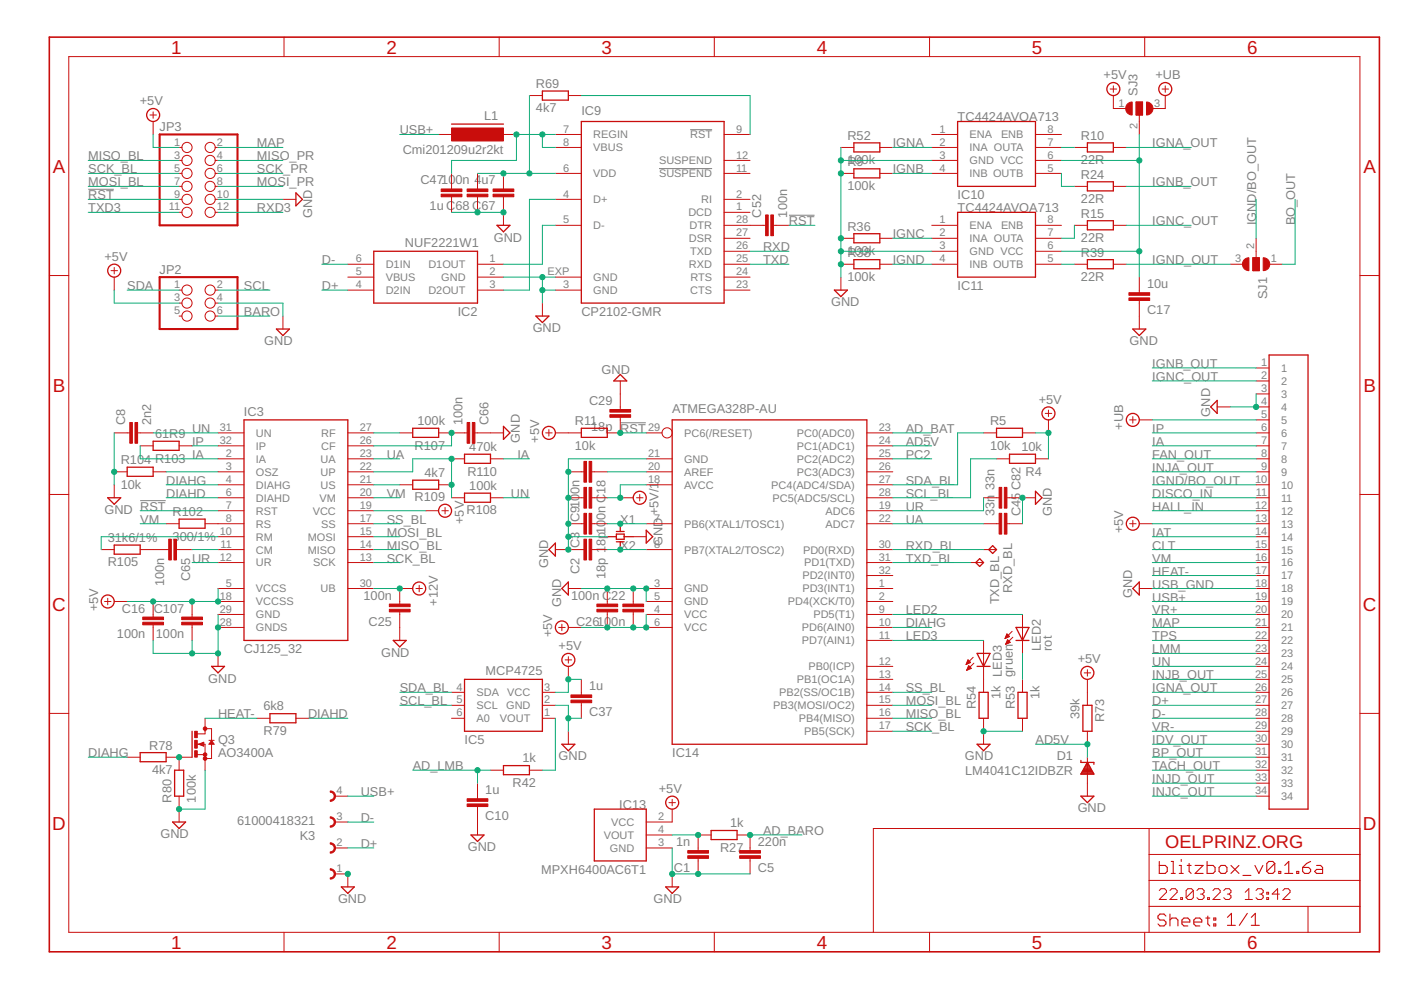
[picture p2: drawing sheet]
<svg xmlns="http://www.w3.org/2000/svg" width="297mm" height="210mm" viewBox="0 0 297 210" stroke-linecap="round" stroke-linejoin="round" font-family="sans-serif">
<path d="M139.7 35.8h11.3M146.3 27.5h4.7M18.7 40.1h5.4M167.3 45.6h5.4M131.5 89.6h5.4M29.7 106.2h5.4" fill="none" stroke="#808080" stroke-width=".21"/>
<g fill="none" stroke="#c90d0c" stroke-width=".21">
<path d="M14.6 12h273.7v185.7h-273.7zM60.2 7.9v4.1M105.8 7.9v4.1M151.4 7.9v4.1M197.1 7.9v4.1M235.4 18.9h1.3M236.1 18.2v1.4M242.7 7.9v4.1M246.4 18.9h1.4M247.1 18.2v1.4M31.8 24.4h1.4M32.5 23.7v1.4"/>
<path d="M32.5 25.8v2.7M38 39.5h.6M38 31.3h.6M38 36.8h.6M38 34h.6M45.6 39.5h.6M45.6 31.3h.6M45.6 36.8h.6M45.6 34h.6M93 28.5h2.7M95.7 36.8v3.3M101.2 36.8v3.3"/>
<path d="M106.7 28.5h2.8M106.7 36.8v3.3M112.2 20.3h2.8M117.8 31.3h5.5M117.8 36.8h5.5M117.8 28.5h5.5M120.5 20.3h2.8M153.5 36.8h5.5M153.5 28.5h5.5M153.5 34h5.5M178.3 31.3h2.7M178.3 36.8h2.7"/>
<path d="M186.5 31.3h2.8M186.5 36.8h2.8M197.5 31.3h5.5M197.5 36.8h5.5M197.5 28.5h5.5M197.5 34h5.5M219.5 31.3h5.5M219.5 36.8h5.5M219.5 28.5h5.5M219.5 34h5.5M227.8 39.5h2.7M227.8 31.3h2.7"/>
<path d="M236.1 39.5h2.7M236.1 31.3h2.7M236.1 20.3v2.7h2.7M240.9 21.6h1.4v2.8h-1.4zM241.6 24.4v4.1M247.1 20.3v2.7h-2.8M10.5 58.4h4.1M23.5 57.4h1.4M24.2 56.7v1.4M24.2 58.8v2.7M38 42.3h.6M38 45h.6"/>
<path d="M45.6 42.3h.6M45.6 45h.6M60 42.3h2.7M73.7 56h5.5M73.7 58.8h5.5M95.7 41.7v3.3M101.2 56h5.5M101.2 41.7v3.3M101.2 58.8h5.5M106.7 41.7v6.1M117.8 47.8h5.5M117.8 42.3h5.5"/>
<path d="M117.8 58.8h5.5M153.5 47.8h8.8M153.5 50.5h5.5M153.5 56h5.5M153.5 53.3h5.5M153.5 42.3h5.5M153.5 45h5.5M153.5 58.8h5.5M164 47.8h3.3M178.3 50.5h2.7M178.3 56h2.7M178.3 58.8v2.7"/>
<path d="M186.5 50.5h2.8M186.5 56h2.8M197.5 47.8h5.5M197.5 50.5h5.5M197.5 56h5.5M197.5 53.3h5.5M219.5 47.8h5.5M219.5 50.5h5.5M219.5 56h5.5M219.5 53.3h5.5M227.8 47.8h2.7M227.8 56h2.7"/>
<path d="M236.1 47.8h2.7M236.1 56h2.7M241.6 58.8v3.3M260.8 56h2.8M265.6 54.7h1.4v2.7h-1.4zM266.3 50.5v4.2M269.1 56h2.7M288.3 58.4h4.2M38 61.5h.6M38 64.3h.6M38 67h.6M45.6 61.5h.6"/>
<path d="M45.6 64.3h.6M45.6 67h.6M60 67v2.8M73.7 61.5h5.5M101.2 61.5h5.5M115 64.3v2.7M117.8 61.5h5.5M153.5 61.5h5.5M241.6 63.7v6.1M266.3 78h2.8M24.2 91.8h3.3M29.2 91.8h3.3"/>
<path d="M29.7 94.5h2.8M38 94.5h2.7M46.2 94.5h5.5M46.2 91.8h5.5M46.2 97.3h5.5M73.7 94.5h5.5M73.7 91.8h5.5M73.7 97.3h5.5M84.8 91.8h2.7M93 91.8h6M95.7 97.3h2.8M100.7 91.8h6"/>
<path d="M104 97.3h2.7M115.7 91.8h1.4M116.4 91.1v1.4M117.8 91.8h5.5M131.5 88.5v3.3h-2.7M131.5 80.8v6M137 91.8h3.4M137 97.3h5.5M183.8 94.5h5.5M183.8 91.8h5.5M183.8 97.3h5.5M208.5 91.8h2.8"/>
<path d="M211.3 97.3h2.7M216.8 91.8h2.7M219.5 97.3h2.8M221.6 87.7h1.4M222.3 87v1.3M222.3 89v2.8M239.5 89h1.4M240.2 88.3v1.4M241.6 89h2.7M258.1 86.3h2.7M266.3 94.5h2.8M266.3 91.8h2.8"/>
<path d="M266.3 97.3h2.8M266.3 80.8h2.8M266.3 83.5h2.8M266.3 86.3h2.8M266.3 89h2.8M10.5 104.8h4.1M21.5 116.5h2.7M24.2 100h2.8M24.2 102.8v2.7M29.7 116.5h6.1M32.5 100h2.7M35.2 111h2.8"/>
<path d="M37.4 116.5h3.3M43.5 111h8.2M46.2 108.3h5.5M46.2 100h5.5M46.2 116.5h5.5M46.2 105.5h5.5M46.2 102.8h5.5M46.2 113.8h5.5M46.2 119.3h5.5M73.7 108.3h5.5M73.7 111h5.5M73.7 100h5.5"/>
<path d="M73.7 116.5h5.5M73.7 105.5h5.5M73.7 102.8h5.5M73.7 113.8h5.5M73.7 119.3h5.5M84.8 102.8h2.7M90.3 108.3h2.7M93 102.8h2.7M93.7 108.3h1.4M94.4 107.6v1.4M95.7 105.5h2.8M104 105.5h2.7"/>
<path d="M117.8 116.5h6M120.5 111h3.3M120.5 100h3.3M120.5 105.5h3.3M125.5 111h3.3M125.5 100h3.3M125.5 116.5h3.3M125.5 105.5h3.3M131.5 105.5h2.8M134.3 113.8h2.7M135 105.5h1.3M135.6 104.8v1.4"/>
<path d="M137 111h5.5M137 100h5.5M137 116.5h5.5M137 102.8h5.5M183.8 108.3h5.5M183.8 111h5.5M183.8 100h5.5M183.8 116.5h5.5M183.8 105.5h5.5M183.8 102.8h5.5M183.8 119.3h5.5M205.8 119.3h2.7"/>
<path d="M208.5 111h3.3M208.5 116.5h2.8M208.5 105.5h3.3M213.5 111h3.3M213.5 105.5h6M239.5 111h1.4M240.2 110.3v1.4M241.6 111h2.7M266.3 108.3h2.8M266.3 111h2.8M266.3 100h2.8M266.3 116.5h2.8"/>
<path d="M266.3 105.5h2.8M266.3 102.8h2.8M266.3 113.8h2.8M266.3 119.3h2.8M288.3 104.8h4.2M22.2 127.5h1.3M22.8 126.9v1.3M24.2 127.5h2.8M32.5 127.5v3.3M32.5 132.5v3.3M40.7 127.5v3.3M40.7 132.5v3.3"/>
<path d="M46.2 124.8h5.5M46.2 130.3h5.5M46.2 133h5.5M46.2 127.5h5.5M46.2 138.5v2.8M73.7 124.8h5.5M84.8 129.7v6.1M87.5 124.8h-2.7v3.3M88.2 124.8h1.4M88.9 124.1v1.4M118.4 133h1.4M119.1 132.4v1.3"/>
<path d="M119.8 139.9h1.4M120.5 124.8h2.8M120.5 133h2.8M120.5 139.2v1.4M128.8 124.8v3.3M128.8 129.7v3.3M134.3 124.8v3.3M134.3 129.7v3.3M137 124.8h5.5M137 130.3h5.5M137 133h5.5M137 127.5h5.5"/>
<path d="M183.8 124.8h5.5M183.8 130.3h5.5M183.8 133h5.5M183.8 127.5h5.5M183.8 122h5.5M183.8 135.8h5.5M205.2 139.9l-.4 1M205.2 139.9l.6 .6M205.2 140h.1M206.3 139.4l-1.5 1.5M208.5 135.8v11M213.1 135.3h.2"/>
<path d="M213.2 135.1h.4M213.2 135h.7M213.3 136.5h.2M213.3 134.9h.7M213.3 134.7h.5M213.3 136.4h.5M213.4 136.2h.7M213.4 134.6h.3M213.4 136.1h.7M213.5 134.5h.1M213.5 134.4l.5 .6-.9 .4zM213.5 136h.4"/>
<path d="M213.6 135.8h.2M213.6 135.7h.1M213.6 135.7l.6 .5-1 .4zM214.6 133.9l-1.5 1.5M214.7 135.1l-1.5 1.5M216.8 130.3v8.2M241.6 124.8h2.7M266.3 124.8h2.8M266.3 130.3h2.8M266.3 133h2.8M266.3 127.5h2.8M266.3 122h2.8"/>
<path d="M266.3 135.8h2.8M266.3 138.5h2.8M10.5 151.3h4.1M41.8 157.8h1.7v5.5M41.8 160h1.7M42.1 157.8l1.1-.4v.8zM43.5 152.3v3.3h-1.7M43.5 154.5h1.4v6.3h-1.4M44.3 157h1.1M44.9 157l.5 .8h-1.1zM54.5 152.3h2.7M62.7 152.3h2.8"/>
<path d="M95.7 152.3h2.8M95.7 146.8h2.8M95.7 149.5h2.8M115 152.3h2.8M115 146.8h2.8M115 149.5h2.8M120.5 141.3v2.7M120.5 155v2.8M123.3 144v3.3M123.3 149v3.3M183.8 152.3h5.5M183.8 141.3h5.5"/>
<path d="M183.8 144h5.5M183.8 146.8h5.5M183.8 149.5h5.5M183.8 155h5.5M204.9 140.8h.2M204.9 140.6h.5M205 142.1h.1M205 140.5h.7M205 142h.3M205.1 140.4h.6M205.1 141.8h.6M205.1 140.2h.4"/>
<path d="M205.1 141.7h.8M205.2 140.1h.2M205.2 141.6h.6M205.3 141.4h.4M205.3 141.3h.2M205.4 141.2l.5 .5-.9 .4zM205.8 140.5l-1 .4M206.5 140.6l-1.5 1.5M208.5 152.3v5.5M216.8 144v2.8M216.8 152.3v2.7M229.9 142.7h1.3"/>
<path d="M230.5 142v1.4M230.5 144v5.5M230.5 155v2.8M266.3 152.3h2.8M266.3 157.8h2.8M266.3 141.3h2.8M266.3 144h2.8M266.3 146.8h2.8M266.3 149.5h2.8M266.3 155h2.8M288.3 151.3h4.2M27 160.5h2.7"/>
<path d="M35.2 160.5h5.5M38 160.5v2.8M38 168.8v5.5M71 168.8h2.7M71 174.3h2.7M71 179.8h2.7M101.2 166.1v3.3M101.2 171v6M104 163.3h2.7M112.2 163.3h2.8M137 179.8h5.5M137 177h5.5"/>
<path d="M141.8 170.2h1.4M142.5 169.5v1.4M142.5 171.6v2.7h-5.5M150.8 177h-2.8v3.3M156.3 177h2.7v3.3M230.5 160.5v8.3M243.6 175.7v22M266.3 160.5h2.8M266.3 163.3h2.8M266.3 166.1h2.8M266.3 168.8h2.8M288.3 175.7h-103.1v22"/>
<path d="M60.2 197.7v4.1M71 185.3h2.7v2.7M105.8 197.7v4.1M142.5 185.3v2.7M148 182v3.3M151.4 197.7v4.1M159 182v3.3M197.1 197.7v4.1M242.7 197.7v4.1M243.6 192.2h44.7M243.6 186.7h44.7M243.6 181.2h44.7"/>
<path d="M245.8 188.8l.4-.4h.7l.4 .4v.4l-1.5 1.5h1.5M248.1 188.8l.3-.4h.8l.4 .4v.4l-1.5 1.5h1.5M250.3 190.3h.4v.4h-.4zM253 188.8v1.5l-.4 .4h-.7l-.4-.4M253 188.8l-.4-.4h-.7l-.4 .4v1.5M253 188.8l-1.5 1.5M253.8 188.8l.3-.4h.8l.4 .4v.4l-.4 .4M254.5 189.6h.4M254.9 189.6l.4 .3v.4l-.4 .4h-.8l-.3-.4M256 190.3h.4v.4h-.4zM257.2 188.8l.4-.4h.7l.4 .4v.4l-1.5 1.5h1.5M259.5 188.8l.3-.4h.8l.4 .4v.4l-.4 .4"/>
<path d="M260.2 189.6h.4M260.6 189.6l.4 .3v.4l-.4 .4h-.8l-.3-.4M264 190.7h1.5M264 189.2l.8-.8v2.3M266.3 188.8l.4-.4h.7l.4 .4v.4l-.4 .4M267.1 189.6h.3M267.4 189.6l.4 .3v.4l-.4 .4h-.7l-.4-.4M268.6 190.3h.4v.4h-.4zM268.6 189.2h.4v.4h-.4zM271.3 189.6h-1.6l1.2-1.2v2.3M272 188.8l.4-.4h.7l.4 .4v.4l-1.5 1.5h1.5M277.3 192.2v5.5"/>
<circle cx="39.6" cy="31.3" r="1.08"/>
<circle cx="39.6" cy="39.5" r="1.08"/>
<circle cx="39.6" cy="36.8" r="1.08"/>
<circle cx="39.6" cy="34" r="1.08"/>
<circle cx="44.6" cy="39.5" r="1.08"/>
<circle cx="44.6" cy="36.8" r="1.08"/>
<circle cx="44.6" cy="34" r="1.08"/>
<circle cx="44.6" cy="31.3" r="1.08"/>
<circle cx="39.6" cy="45" r="1.08"/>
<circle cx="39.6" cy="42.3" r="1.08"/>
<circle cx="44.6" cy="42.3" r="1.08"/>
<circle cx="44.6" cy="45" r="1.08"/>
<circle cx="39.6" cy="67" r="1.08"/>
<circle cx="39.6" cy="61.5" r="1.08"/>
<circle cx="39.6" cy="64.3" r="1.08"/>
<circle cx="44.6" cy="67" r="1.08"/>
<circle cx="44.6" cy="64.3" r="1.08"/>
<circle cx="44.6" cy="61.5" r="1.08"/>
<circle cx="141.4" cy="91.8" r="1.08"/>
</g>
<g fill="#c90d0c" stroke="#c90d0c" stroke-width=".21">
<path d="M30.3 131.9h4.4v.6h-4.4z"/>
<path d="M30.3 130.8h4.4v.6h-4.4z"/>
<path d="M82.5 128.1h4.5v.5h-4.5z"/>
<path d="M82.5 129.2h4.5v.5h-4.5z"/>
<path d="M38.5 131.9h4.4v.6h-4.4z"/>
<path d="M38.5 130.8h4.4v.6h-4.4z"/>
<path d="M35.8 114.3h.5v4.4h-.5z"/>
<path d="M36.9 114.3h.5v4.4h-.5z"/>
<path d="M99 89.6h.6v4.4h-.6z"/>
<path d="M100.1 89.6h.6v4.4h-.6z"/>
<path d="M124.9 114.3h.6v4.4h-.6z"/>
<path d="M123.8 114.3h.6v4.4h-.6z"/>
<path d="M124.9 108.8h.6v4.4h-.6z"/>
<path d="M123.8 108.8h.6v4.4h-.6z"/>
<path d="M126.6 128.1h4.4v.5h-4.4z"/>
<path d="M126.6 129.2h4.4v.5h-4.4z"/>
<path d="M211.8 103.3h.6v4.4h-.6z"/>
<path d="M212.9 103.3h.6v4.4h-.6z"/>
<path d="M211.8 108.8h.6v4.4h-.6z"/>
<path d="M212.9 108.8h.6v4.4h-.6z"/>
<path d="M123.8 97.8h.6v4.4h-.6z"/>
<path d="M124.9 97.8h.6v4.4h-.6z"/>
<path d="M132.1 129.2h4.4v.5h-4.4z"/>
<path d="M132.1 128.1h4.4v.5h-4.4z"/>
<path d="M28.6 89.6h.6v4.4h-.6z"/>
<path d="M27.5 89.6h.6v4.4h-.6z"/>
<path d="M124.9 103.3h.6v4.4h-.6z"/>
<path d="M123.8 103.3h.6v4.4h-.6z"/>
<path d="M41.3 155h.5v1.4h-.5z"/>
<path d="M41.3 159.2h.5v1.3h-.5z"/>
<path d="M41.3 157h.5v1.6h-.5z"/>
<path d="M93.5 41.2h4.4v.5h-4.4z"/>
<path d="M93.5 40.1h4.4v.5h-4.4z"/>
<path d="M95.7 27.1h11v2.8h-11z"/>
<path d="M104.5 40.1h4.4v.5h-4.4z"/>
<path d="M104.5 41.2h4.4v.5h-4.4z"/>
<path d="M99 40.1h4.4v.5h-4.4z"/>
<path d="M99 41.2h4.4v.5h-4.4z"/>
<path d="M163.4 45.6h.6v4.4h-.6z"/>
<path d="M162.3 45.6h.6v4.4h-.6z"/>
<path d="M145.8 180.3h4.4v.6h-4.4z"/>
<path d="M145.8 181.4h4.4v.6h-4.4z"/>
<path d="M156.8 180.3h4.4v.6h-4.4z"/>
<path d="M156.8 181.4h4.4v.6h-4.4z"/>
<path d="M239.4 62.1h4.4v.5h-4.4z"/>
<path d="M239.4 63.2h4.4v.5h-4.4z"/>
<path d="M240.9 21.6h1.3v2.8h-1.3z"/>
<path d="M129.3 87.9h4.4v.6h-4.4z"/>
<path d="M129.3 86.8h4.4v.6h-4.4z"/>
<path d="M265.6 54.7h1.4v2.7h-1.4z"/>
<path d="M121.1 147.3h4.4v.6h-4.4z"/>
<path d="M121.1 148.4h4.4v.6h-4.4z"/>
<path d="M99 169.4h4.4v.5h-4.4z"/>
<path d="M99 170.5h4.4v.5h-4.4z"/>
</g>
<g fill="none" stroke="#c90d0c" stroke-width=".28">
<path d="M115 19.3h5.5v1.9h-5.5zM95.7 26.3h11M123.3 25.8h30.2v38.5h-30.2zM181 30.3h5.5v1.9h-5.5zM181 35.8h5.5v1.9h-5.5zM203 25.8h16.5v13.7h-16.5zM230.5 38.5h5.6v2h-5.6zM230.5 30.3h5.6v1.9h-5.6zM62.7 40.9l1.4 1.4-1.4 1.3zM79.2 53.3h22v11h-22zM105.4 47.8h2.7l-1.4 1.3zM181 49.6h5.5v1.9h-5.5z"/>
<path d="M181 55.1h5.5v1.9h-5.5zM203 45h16.5v13.8h-16.5zM230.5 46.8h5.6v1.9h-5.6zM230.5 55.1h5.6v1.9h-5.6zM58.6 69.8h2.8l-1.4 1.3zM113.6 67h2.8l-1.4 1.4zM131.5 79.4l1.4 1.4h-2.8zM176.9 61.5h2.8l-1.4 1.4zM240.2 69.8h2.7l-1.3 1.3zM269.1 75.3h8.2v96.3h-8.2zM27 99.1h5.5v1.9h-5.5zM32.5 93.6h5.5v1.9h-5.5z"/>
<path d="M51.7 89h22v46.8h-22zM87.5 90.8h5.5v1.9h-5.5zM98.5 96.3h5.5v1.9h-5.5zM106.7 90.4l1.4 1.4-1.4 1.4zM123.3 90.8h5.5v1.9h-5.5zM142.5 89h41.3v68.8h-41.3zM211.3 90.8h5.5v1.9h-5.5zM214 96.3h5.5v1.9h-5.5zM258.1 84.9v2.8l-1.4-1.4zM22.8 105.5h2.8l-1.4 1.4zM24.2 115.6h5.5v1.9h-5.5zM38 110.1h5.5v1.9h-5.5z"/>
<path d="M87.5 101.8h5.5v1.9h-5.5zM98.5 104.6h5.5v1.9h-5.5zM117.8 115.1v2.8l-1.4-1.4zM128.8 113.8h1.9M130.7 114.9h1.6M130.7 112.7h1.6M130.7 113.2h1.6v1.1h-1.6zM131.5 111v1.7M131.5 114.9v1.6M132.3 113.8h2M137 112.4l1.4 1.4-1.4 1.3zM206.9 119.3l.8-.9 .8 .9-.8 .8z"/>
<path d="M210.5 115.7l.8 .8-.8 .8-.9-.8zM219.5 104.2l1.4 1.3-1.4 1.4zM83.4 135.8h2.7l-1.3 1.4zM120.5 123.4v2.8l-1.4-1.4zM207.2 138.5h2.7l-1.4 2.8zM215.4 135.8h2.8M215.4 133h2.8l-1.4 2.8zM241.6 123.4v2.8l-1.4-1.4zM29.7 159.6h5.5v1.9h-5.5zM40.7 155v5.5M42.4 157.8l.7 .3v-.6l-.6 .3M44.9 141.3h2.7l-1.4 1.4z"/>
<path d="M44.9 157.2l.2 .4h-.5zM57.2 151.3h5.5v1.9h-5.5zM98.5 144h16.5v11h-16.5zM119.1 157.8h2.8l-1.4 1.4zM207.2 141.3h2.7M207.2 157.8h2.7l-1.4 1.4zM207.6 146.8h1.9v5.5h-1.9zM215.8 146.8h2v5.5h-2zM229.6 149.5h1.9v5.5h-1.9zM36.6 174.3h2.7l-1.3 1.4zM37 163.3h1.9v5.5h-1.9zM99.9 177h2.7l-1.4 1.4z"/>
<path d="M106.7 162.3h5.5v2h-5.5zM126 171.6h11v10.9h-11zM150.8 176.1h5.5v1.9h-5.5zM229.2 168.8h2.7l-1.4 1.4zM229.2 161.2v.4h2.7v.5M229.3 163.9h2.5M229.5 163.6h2.1M229.6 163.4h1.9M229.7 163.1h1.7M229.9 162.9h1.3M230 162.6h1.1M230.1 162.4h.9"/>
<path d="M230.3 162.1h.5M230.4 161.9h.3M230.5 161.6l1.4 2.5h-2.7zM72.4 188h2.7l-1.4 1.4zM141.1 188h2.8l-1.4 1.4z"/>
<circle cx="236.1" cy="18.9" r="1.38"/>
<circle cx="247.1" cy="18.9" r="1.38"/>
<circle cx="32.5" cy="24.4" r="1.38"/>
<circle cx="24.2" cy="57.4" r="1.38"/>
<circle cx="116.4" cy="91.8" r="1.38"/>
<circle cx="222.3" cy="87.7" r="1.38"/>
<circle cx="240.2" cy="89" r="1.38"/>
<circle cx="94.4" cy="108.3" r="1.38"/>
<circle cx="135.6" cy="105.5" r="1.38"/>
<circle cx="240.2" cy="111" r="1.38"/>
<circle cx="22.8" cy="127.5" r="1.38"/>
<circle cx="88.9" cy="124.8" r="1.38"/>
<circle cx="119.1" cy="133" r="1.38"/>
<circle cx="120.5" cy="139.9" r="1.38"/>
<circle cx="230.5" cy="142.7" r="1.38"/>
<circle cx="142.5" cy="170.2" r="1.38"/>
</g>
<g fill="#c90d0c" stroke="#c90d0c" stroke-width=".21">
<path d="M243.1 21.6a1.38 1.38 0 0 1 1.4 1.4 1.38 1.38 0 0 1-1.4 1.4z" fill-rule="evenodd"/>
<path d="M239.1 22l.5-.3 .5-.1v2.8a1.37 1.37 0 0 1-1.3-.9 1.37 1.37 0 0 1 .3-1.5z" fill-rule="evenodd"/>
<path d="M263.8 55l1-.3v2.7a1.37 1.37 0 0 1-1.3-.9 1.37 1.37 0 0 1 .3-1.5z" fill-rule="evenodd"/>
<path d="M267.8 54.7a1.37 1.37 0 0 1 1.4 1.3 1.37 1.37 0 0 1-1.4 1.4z" fill-rule="evenodd"/>
<path d="M70 184.2a1.1 1.1 0 0 1 1.1 1.1 1.1 1.1 0 0 1-1.1 1.1v-.3a.83 .83 0 0 0 .9-.8 .83 .83 0 0 0-.9-.8z" fill-rule="evenodd"/>
<path d="M70 178.7a1.1 1.1 0 0 1 1.1 1.1 1.1 1.1 0 0 1-1.1 1.1v-.3a.83 .83 0 0 0 .9-.8 .83 .83 0 0 0-.9-.8z" fill-rule="evenodd"/>
<path d="M70 173.2a1.1 1.1 0 0 1 1.1 1.1 1.1 1.1 0 0 1-1.1 1.1v-.3a.83 .83 0 0 0 .9-.8 .83 .83 0 0 0-.9-.8z" fill-rule="evenodd"/>
<path d="M70 167.7a1.1 1.1 0 0 1 1.1 1.1 1.1 1.1 0 0 1-1.1 1.1v-.3a.83 .83 0 0 0 .9-.8 .83 .83 0 0 0-.9-.8z" fill-rule="evenodd"/>
<circle cx="43.5" cy="160.8" r=".38"/>
<circle cx="43.5" cy="160" r=".38"/>
<circle cx="43.5" cy="154.5" r=".38"/>
</g>
<g fill="none" stroke="#c90d0c" stroke-width=".23">
<path d="M245.8 182.6v2.6h1.3l.4-.4v-.9l-.4-.4h-1.3M247.2 194.2l-.4-.4h-.9l-.4 .4v.4l.4 .5h.9l.4 .4v.4l-.4 .4h-.9l-.4-.4M248.1 193.8v2.5M248.1 195.1l.4-.5h.8l.4 .5v1.2M248.3 185.2h.9M248.3 182.6h.5v2.6M250 185.2h.9M250 183.5h.4v1.7M250.4 182.2v.4M250.6 195.5h1.7v-.4l-.5-.5h-.8l-.4 .5v.8l.4 .4h.8M251.7 183.5h.8M252.1 183.1v1.7l.4 .4"/>
<path d="M253.1 195.5h1.7v-.4l-.4-.5h-.9l-.4 .5v.8l.4 .4h.9M253.4 183.5h1.7l-1.7 1.7h1.7M255.7 194.6h.8M255.9 182.6v2.6h1.3l.4-.4v-.9l-.4-.4h-1.3M256.1 194.2v1.7l.4 .4M257.3 194.6h.5v.5h-.5zM257.3 195.9h.5v.4h-.5zM258.5 183.9l.4-.4h.8l.4 .4v.9l-.4 .4h-.8l-.4-.4zM260.2 194.5l.9-.8v2.5M260.2 196.2h1.7M261 183.5l1.7 1.7M262.7 183.5l-1.7 1.7"/>
<path d="M263.5 185.6h1.7M264.5 193.7l-1.7 2.5M265.3 196.2h1.7M265.3 194.5l.8-.8v2.5M266.1 183.5l.8 1.7 .9-1.7M270.3 183.1v1.7l-.4 .4h-.9l-.4-.4M270.3 183.1l-.4-.5h-.9l-.4 .5v1.7M270.3 183.1l-1.7 1.7M271.1 184.8h.4v.4h-.4zM272.4 185.2h1.7M272.4 183.5l.8-.9v2.6M274.9 184.8h.5v.4h-.5z"/>
<path d="M276.2 183.9h1.3l.4 .4v.5l-.4 .4h-.9l-.4-.4zM277.9 182.6l-.9 .5-.8 .8M279.1 183.5h.9l.4 .4v1.3h-1.3l-.4-.4 .4-.5h1.3"/>
</g>
<path d="M10.5 7.9h282v193.9h-282z" fill="none" stroke="#c90d0c" stroke-width=".34"/>
<path d="M33.8 28.5h16.6v19.3h-16.6zM33.8 58.8h16.6v11h-16.6z" fill="none" stroke="#c90d0c" stroke-width=".44"/>
<g fill="none" stroke="#0dab76" stroke-width=".21">
<path d="M18.7 34h19.3M18.7 39.5h19.3M18.7 36.8h19.3M32.5 28.5v2.8h5.5M46.2 34h13.8M46.2 31.3h13.8M46.2 39.5h13.8M46.2 36.8h13.8M84.8 28.5h8.2M101.2 36.8h16.6M112.2 20.3v16.5M115 28.5v2.8h2.8"/>
<path d="M117.8 28.5h-8.3v5.5h-13.8v2.8M123.3 20.3h35.7v8.2M178.3 31.3v27.5M178.3 34h19.2M189.3 31.3h8.2M189.3 36.8h8.2M225 34h16.6M225 31.3h2.8M225 36.8v2.7h2.8M238.8 31.3h13.8M238.8 39.5h13.8M241.6 28.5v30.3"/>
<path d="M18.7 45h19.3M18.7 42.3h19.3M46.2 45h13.8M46.2 42.3h13.8M68.2 56h5.5M95.7 45h11M106.7 58.8h11.1M115 58.8v5.5M117.8 47.8h-2.8v8.2h-8.3M117.8 42.3h-5.6v19.2h-5.5M159 53.3h8.3M159 56h8.3"/>
<path d="M167.3 47.8h5.5M178.3 53.3h19.2M189.3 56h8.2M189.3 50.5h8.2M225 53.3h16.6M225 56h2.8M227.8 47.8v2.7h-2.8M238.8 47.8h13.8M238.8 56h22M266.3 42.3v8.2M274.6 42.3v13.7h-2.8M24.2 61.5v2.8h13.8"/>
<path d="M27 61.5h11M46.2 64.3h13.8v2.7M46.2 61.5h11M46.2 67h11M68.2 61.5h5.5M115 61.5h2.8M244.3 78h22M24.2 91.8v11M29.7 94.5v2.8h16.5M32.5 91.8h13.7M40.7 94.5h5.5M79.2 97.3h5.6"/>
<path d="M79.2 91.8h5.6M95.7 91.8v2.7h-16.5M106.7 97.3h5.5M131.5 91.8h5.5M137 97.3h-16.5v19.2M189.3 97.3h8.2M189.3 91.8h8.2M189.3 94.5h8.2M208.5 91.8h-5.5v11h-13.7M211.3 97.3h-5.5v8.2h-16.5M219.5 91.8h2.8v5.5M244.3 97.3h22"/>
<path d="M244.3 91.8h22M244.3 94.5h22M244.3 80.8h22M244.3 89h22M266.3 83.5v2.8h-5.5M29.7 108.3h16.5M29.7 111h5.5M35.2 105.5h11M35.2 100h11M35.2 102.8h11M40.7 119.3h5.5M40.7 116.5h5.5"/>
<path d="M46.2 113.8h-24.7v2.7M79.2 100h8.3v-2.7h8.2v8.2M79.2 113.8h5.6M79.2 108.3h11.1M79.2 111h5.6M79.2 105.5h5.6M79.2 119.3h5.6M79.2 116.5h5.6M79.2 102.8h5.6M106.7 105.5h5.5M120.5 113.8h8.3M128.8 111h8.2"/>
<path d="M128.8 100h8.2M128.8 116.5h8.2M137 102.8h-5.5v2.7h-2.7M189.3 111h19.2M189.3 119.3h16.5M189.3 116.5h19.2M208.5 105.5v2.8h-19.2M216.8 105.5v5.5M244.3 113.8h22M244.3 108.3h22M244.3 111h22M244.3 105.5h22"/>
<path d="M244.3 119.3h22M244.3 100h22M244.3 116.5h22M244.3 102.8h22M40.7 135.8v2.7M46.2 124.8v2.7h-19.2M46.2 130.3v8.2h-13.7v-2.7M79.2 124.8h5.6M123.3 124.8h13.7v2.7M137 130.3v2.7h-13.7M189.3 133h8.2M189.3 135.8h19.2"/>
<path d="M189.3 130.3h27.5M216.8 138.5v5.5M244.3 138.5h22M244.3 124.8h22M244.3 127.5h22M244.3 133h22M244.3 122h22M244.3 135.8h22M244.3 130.3h22M43.5 152.3h11M65.5 152.3h8.2M84.8 149.5h10.9"/>
<path d="M84.8 146.8h10.9M117.8 149.5h2.7v5.5M117.8 152.3v11h-2.8M120.5 152.3h2.8M123.3 144h-2.8v2.8h-2.7M189.3 155h8.2M189.3 149.5h8.2M189.3 152.3h8.2M189.3 146.8h8.2M208.5 155h8.3M219.5 157.8h11v2.7M244.3 155h22"/>
<path d="M244.3 149.5h22M244.3 152.3h22M244.3 146.8h22M244.3 144h22M244.3 141.3h22M244.3 157.8h22M18.7 160.5h8.3M43.5 163.3v8.3h-5.5M73.7 179.8h5.5M73.7 174.3h5.5M73.7 168.8h5.5M87.5 163.3h16.5"/>
<path d="M101.2 163.3v2.8M142.5 179.8v5.5h16.5M142.5 177h5.5M159 177h11M244.3 160.5h22M244.3 163.3h22M244.3 168.8h22M244.3 166.1h22"/>
</g>
<g fill="#0dab76" stroke="#0dab76" stroke-width=".21">
<circle cx="38" cy="171.6" r=".55"/>
<circle cx="46.2" cy="133" r=".55"/>
<circle cx="40.7" cy="138.5" r=".55"/>
<circle cx="46.2" cy="138.5" r=".55"/>
<circle cx="24.2" cy="100" r=".55"/>
<circle cx="134.3" cy="124.8" r=".55"/>
<circle cx="128.8" cy="124.8" r=".55"/>
<circle cx="137" cy="124.8" r=".55"/>
<circle cx="120.5" cy="100" r=".55"/>
<circle cx="120.5" cy="105.5" r=".55"/>
<circle cx="120.5" cy="116.5" r=".55"/>
<circle cx="120.5" cy="111" r=".55"/>
<circle cx="120.5" cy="113.8" r=".55"/>
<circle cx="216.8" cy="105.5" r=".55"/>
<circle cx="178.3" cy="56" r=".55"/>
<circle cx="178.3" cy="53.3" r=".55"/>
<circle cx="178.3" cy="36.8" r=".55"/>
<circle cx="178.3" cy="34" r=".55"/>
<circle cx="178.3" cy="50.5" r=".55"/>
<circle cx="101.2" cy="45" r=".55"/>
<circle cx="106.7" cy="45" r=".55"/>
<circle cx="208.5" cy="155" r=".55"/>
<circle cx="266.3" cy="86.3" r=".55"/>
<circle cx="148" cy="185.3" r=".55"/>
<circle cx="142.5" cy="185.3" r=".55"/>
<circle cx="115" cy="61.5" r=".55"/>
<circle cx="115" cy="58.8" r=".55"/>
<circle cx="120.5" cy="152.3" r=".55"/>
<circle cx="73.7" cy="185.3" r=".55"/>
<circle cx="46.2" cy="127.5" r=".55"/>
<circle cx="40.7" cy="127.5" r=".55"/>
<circle cx="32.5" cy="127.5" r=".55"/>
<circle cx="134.3" cy="133" r=".55"/>
<circle cx="128.8" cy="133" r=".55"/>
<circle cx="137" cy="133" r=".55"/>
<circle cx="120.5" cy="144" r=".55"/>
<circle cx="222.3" cy="91.8" r=".55"/>
<circle cx="38" cy="160.5" r=".55"/>
<circle cx="95.7" cy="102.8" r=".55"/>
<circle cx="95.7" cy="97.3" r=".55"/>
<circle cx="95.7" cy="91.8" r=".55"/>
<circle cx="131.5" cy="91.8" r=".55"/>
<circle cx="131.5" cy="116.5" r=".55"/>
<circle cx="131.5" cy="111" r=".55"/>
<circle cx="84.8" cy="124.8" r=".55"/>
<circle cx="101.2" cy="163.3" r=".55"/>
<circle cx="106.7" cy="36.8" r=".55"/>
<circle cx="112.2" cy="36.8" r=".55"/>
<circle cx="159" cy="177" r=".55"/>
<circle cx="148" cy="177" r=".55"/>
<circle cx="241.6" cy="34" r=".55"/>
<circle cx="241.6" cy="53.3" r=".55"/>
<circle cx="115" cy="28.5" r=".55"/>
<circle cx="109.5" cy="28.5" r=".55"/>
<circle cx="131.5" cy="105.5" r=".55"/>
<circle cx="230.5" cy="157.8" r=".55"/>
</g>
<g font-size="4" fill="#c90d0c">
<text x="36.3" y="11.4">1</text>
<text x="81.9" y="11.4">2</text>
<text x="127.5" y="11.4">3</text>
<text x="173.2" y="11.4">4</text>
<text x="218.8" y="11.4">5</text>
<text x="264.4" y="11.4">6</text>
<text x="11.2" y="36.6">A</text>
<text x="289.1" y="36.6">A</text>
<text x="11.2" y="83.1">B</text>
<text x="289.1" y="83.1">B</text>
<text x="11.1" y="129.5">C</text>
<text x="288.9" y="129.5">C</text>
<text x="11.1" y="175.9">D</text>
<text x="288.9" y="175.9">D</text>
<text x="36.3" y="201.2">1</text>
<text x="81.9" y="201.2">2</text>
<text x="127.5" y="201.2">3</text>
<text x="173.2" y="201.2">4</text>
<text x="218.8" y="201.2">5</text>
<text x="264.4" y="201.2">6</text>
</g>
<text font-size="3.9" fill="#c90d0c" x="247.1" y="179.8">OELPRINZ.ORG</text>
<g font-size="2.7" fill="#808080">
<text x="234" y="16.8">+5V</text>
<text x="245" y="16.8">+UB</text>
<text x="29.6" y="22.3">+5V</text>
<text x="113.6" y="23.8">4k7</text>
<text x="113.6" y="18.6">R69</text>
<text x="241.1" y="20.3" transform="rotate(-90 241.1 20.3)">SJ3</text>
<text x="33.8" y="27.8">JP3</text>
<text x="84.7" y="28.5">USB+</text>
<text x="102.6" y="25.5">L1</text>
<text x="123.3" y="24.4">IC9</text>
<text x="179.7" y="29.6">R52</text>
<text x="203" y="25.8">TC4424AVOA</text>
<text x="220" y="25.8">713</text>
<text x="229.2" y="29.6">R10</text>
<text x="18.7" y="34">MISO_BL</text>
<text x="54.5" y="31.3">MAP</text>
<text x="54.5" y="34">MISO_PR</text>
<text x="85.4" y="32.6">Cmi201209u2r2kt</text>
<text x="179.7" y="34.8">100k</text>
<text x="179.7" y="35.1">R9</text>
<text x="189.3" y="31.3">IGNA</text>
<text x="229.2" y="34.8">22R</text>
<text x="244.3" y="31.3">IGNA_OUT</text>
<text x="18.7" y="39.5">MOSI_BL</text>
<text x="18.7" y="36.8">SCK_BL</text>
<text x="54.5" y="39.5">MOSI_PR</text>
<text x="54.5" y="36.8">SCK_PR</text>
<text x="89.1" y="39.1">C47100n 4u7</text>
<text x="179.7" y="40.3">100k</text>
<text x="189.3" y="36.8">IGNB</text>
<text x="229.2" y="37.9">R24</text>
<text x="244.3" y="39.5">IGNB_OUT</text>
<text x="18.7" y="42.3">RST</text>
<text x="18.7" y="45">TXD3</text>
<text x="54.5" y="45">RXD3</text>
<text x="66.2" y="46.2" transform="rotate(-90 66.2 46.2)">GND</text>
<text x="91.1" y="44.6">1u C68 C67</text>
<text x="161.4" y="46.1" transform="rotate(-90 161.4 46.1)">C52</text>
<text x="166.9" y="46.1" transform="rotate(-90 166.9 46.1)">100n</text>
<text x="167.3" y="47.8">RST</text>
<text x="203" y="45">TC4424AVOA713</text>
<text x="203" y="42.3">IC10</text>
<text x="229.2" y="43.1">22R</text>
<text x="229.2" y="46.1">R15</text>
<text x="244.3" y="47.8">IGNC_OUT</text>
<text x="266.3" y="47.8" transform="rotate(-90 266.3 47.8)">IGND/BO_OUT</text>
<text x="274.6" y="47.8" transform="rotate(-90 274.6 47.8)">BO_OUT</text>
<text x="85.9" y="52.4">NUF2221W1</text>
<text x="104.7" y="51.2">GND</text>
<text x="161.8" y="53.3">RXD</text>
<text x="179.7" y="48.9">R36</text>
<text x="189.3" y="50.5">IGNC</text>
<text x="229.2" y="51.3">22R</text>
<text x="22.2" y="55.3">+5V</text>
<text x="33.8" y="58.1">JP2</text>
<text x="68.2" y="56">D-</text>
<text x="161.8" y="56">TXD</text>
<text x="179.7" y="54.1">100k</text>
<text x="179.7" y="59.6">100k</text>
<text x="179.7" y="54.4">R38</text>
<text x="189.3" y="56">IGND</text>
<text x="229.2" y="59.6">22R</text>
<text x="229.2" y="54.4">R39</text>
<text x="244.3" y="56">IGND_OUT</text>
<text x="27" y="61.5">SDA</text>
<text x="51.7" y="61.5">SCL</text>
<text x="68.2" y="61.5">D+</text>
<text x="176.2" y="65">GND</text>
<text x="203" y="61.5">IC11</text>
<text x="243.2" y="61.1">10u</text>
<text x="268.7" y="63.4" transform="rotate(-90 268.7 63.4)">SJ1</text>
<text x="51.7" y="67">BARO</text>
<text x="97" y="67">IC2</text>
<text x="112.9" y="70.5">GND</text>
<text x="123.3" y="67">CP2102-GMR</text>
<text x="243.2" y="66.6">C17</text>
<text x="56" y="73.2">GND</text>
<text x="239.5" y="73.2">GND</text>
<text x="127.6" y="79.3">GND</text>
<text x="244.3" y="80.8">IGNC_OUT</text>
<text x="244.3" y="78">IGNB_OUT</text>
<text x="51.7" y="88.2">IC3</text>
<text x="124.9" y="85.9">C29</text>
<text x="142.5" y="87.7">ATMEGA328P-AU</text>
<text x="220.2" y="85.6">+5V</text>
<text x="256.6" y="88.3" transform="rotate(-90 256.6 88.3)">GND</text>
<text x="26.6" y="90.1" transform="rotate(-90 26.6 90.1)">C8</text>
<text x="32.1" y="90.1" transform="rotate(-90 32.1 90.1)">2n2</text>
<text x="32.9" y="92.9">61R9</text>
<text x="40.7" y="94.5">IP</text>
<text x="40.7" y="91.8">UN</text>
<text x="87.9" y="95.3">R107</text>
<text x="88.5" y="90.1">100k</text>
<text x="98.1" y="90.1" transform="rotate(-90 98.1 90.1)">100n</text>
<text x="99.5" y="95.6">470k</text>
<text x="103.6" y="90.1" transform="rotate(-90 103.6 90.1)">C66</text>
<text x="110.2" y="93.8" transform="rotate(-90 110.2 93.8)">GND</text>
<text x="114.3" y="93.8" transform="rotate(-90 114.3 93.8)">+5V</text>
<text x="121.9" y="95.4">10k</text>
<text x="121.9" y="90.2">R11</text>
<text x="125.3" y="91.4">18p</text>
<text x="131.5" y="91.8">RST</text>
<text x="192" y="91.8">AD_BAT</text>
<text x="192" y="94.5">AD5V</text>
<text x="209.9" y="95.4">10k</text>
<text x="209.9" y="90.2">R5</text>
<text x="216.6" y="95.6">10k</text>
<text x="238.1" y="91.1" transform="rotate(-90 238.1 91.1)">+UB</text>
<text x="244.3" y="91.8">IP</text>
<text x="244.3" y="94.5">IA</text>
<text x="25.6" y="98.4">R104 R103</text>
<text x="40.7" y="97.3">IA</text>
<text x="82" y="97.3">UA</text>
<text x="90" y="101.1">4k7</text>
<text x="99.1" y="100.8">R110</text>
<text x="109.7" y="97.3">IA</text>
<text x="192" y="97.3">PC2</text>
<text x="217.5" y="100.8">R4</text>
<text x="244.3" y="100">INJA_OUT</text>
<text x="244.3" y="97.3">FAN_OUT</text>
<text x="25.6" y="103.6">10k</text>
<text x="35.2" y="105.5">DIAHD</text>
<text x="35.2" y="102.8">DIAHG</text>
<text x="82" y="105.5">VM</text>
<text x="87.9" y="106.3">R109</text>
<text x="99.5" y="103.9">100k</text>
<text x="108.3" y="105.5">UN</text>
<text x="192" y="105.5">SCL_BL</text>
<text x="192" y="102.8">SDA_BL</text>
<text x="210.9" y="103.9" transform="rotate(-90 210.9 103.9)">33n</text>
<text x="244.3" y="105.5">DISCO_IN</text>
<text x="244.3" y="102.8">IGND/BO_OUT</text>
<text x="22.2" y="109">GND</text>
<text x="29.7" y="111">VM</text>
<text x="29.7" y="108.3">RST</text>
<text x="36.6" y="109.4">R102</text>
<text x="82" y="113.8">MOSI_BL</text>
<text x="82" y="111">SS_BL</text>
<text x="98.4" y="111.1" transform="rotate(-90 98.4 111.1)">+5V</text>
<text x="98.9" y="109.1">R108</text>
<text x="122.8" y="110.7" transform="rotate(-90 122.8 110.7)">C9100n</text>
<text x="131.5" y="111">X1</text>
<text x="139.6" y="109.2" transform="rotate(-90 139.6 109.2)">+5V/1</text>
<text x="192" y="111">UA</text>
<text x="192" y="108.3">UR</text>
<text x="210.9" y="109.4" transform="rotate(-90 210.9 109.4)">33n</text>
<text x="216.4" y="109.4" transform="rotate(-90 216.4 109.4)">C45 C82</text>
<text x="223" y="109.5" transform="rotate(-90 223 109.5)">GND</text>
<text x="238.1" y="113.1" transform="rotate(-90 238.1 113.1)">+5V</text>
<text x="244.3" y="113.8">IAT</text>
<text x="244.3" y="108.3">HALL_IN</text>
<text x="22.8" y="114.9">31k6/1%</text>
<text x="36.6" y="114.6">3</text>
<text x="38.1" y="114.6">00/1%</text>
<text x="40.7" y="119.3">UR</text>
<text x="82" y="116.5">MISO_BL</text>
<text x="82" y="119.3">SCK_BL</text>
<text x="122.8" y="116.2" transform="rotate(-90 122.8 116.2)">C3</text>
<text x="128.3" y="115.7" transform="rotate(-90 128.3 115.7)">8p100n C18</text>
<text x="131.5" y="116.5">X2</text>
<text x="140.5" y="115.8" transform="rotate(-90 140.5 115.8)">GND</text>
<text x="192" y="116.5">RXD_BL</text>
<text x="192" y="119.3">TXD_BL</text>
<text x="244.3" y="119.3">VM</text>
<text x="244.3" y="116.5">CLT</text>
<text x="22.8" y="120.1">R105</text>
<text x="34.8" y="124.2" transform="rotate(-90 34.8 124.2)">100n</text>
<text x="40.3" y="123.2" transform="rotate(-90 40.3 123.2)">C65</text>
<text x="116.2" y="120.5" transform="rotate(-90 116.2 120.5)">GND</text>
<text x="122.8" y="121.7" transform="rotate(-90 122.8 121.7)">C2</text>
<text x="128.3" y="122.7" transform="rotate(-90 128.3 122.7)">18p 1</text>
<text x="214.6" y="125.7" transform="rotate(-90 214.6 125.7)">RXD_BL</text>
<text x="244.3" y="124.8">USB_GND</text>
<text x="244.3" y="122">HEAT-</text>
<text x="20.8" y="129.6" transform="rotate(-90 20.8 129.6)">+5V</text>
<text x="25.8" y="129.9">C16</text>
<text x="32.6" y="129.9">C107</text>
<text x="77.1" y="127.1">100n</text>
<text x="92.9" y="128.4" transform="rotate(-90 92.9 128.4)">+12V</text>
<text x="119" y="128.7" transform="rotate(-90 119 128.7)">GND</text>
<text x="121.1" y="127.1">100n C22</text>
<text x="192" y="130.3">LED2</text>
<text x="211.8" y="128.2" transform="rotate(-90 211.8 128.2)">TXD_BL</text>
<text x="240" y="126.8" transform="rotate(-90 240 126.8)">GND</text>
<text x="244.3" y="130.3">VR+</text>
<text x="244.3" y="127.5">USB+</text>
<text x="24.8" y="135.4">100n</text>
<text x="33" y="135.4">100n</text>
<text x="78.1" y="132.6">C25</text>
<text x="117.1" y="135.1" transform="rotate(-90 117.1 135.1)">+5V</text>
<text x="118.4" y="137.9">+5V</text>
<text x="122.1" y="132.6">C26100n</text>
<text x="192" y="133">DIAHG</text>
<text x="192" y="135.8">LED3</text>
<text x="220.6" y="138" transform="rotate(-90 220.6 138)">LED2</text>
<text x="223" y="138" transform="rotate(-90 223 138)">rot</text>
<text x="244.3" y="135.8">TPS</text>
<text x="244.3" y="133">MAP</text>
<text x="51.7" y="138.5">CJ125_32</text>
<text x="80.8" y="139.2">GND</text>
<text x="103" y="143.2">MCP4725</text>
<text x="212.4" y="143.5" transform="rotate(-90 212.4 143.5)">LED3</text>
<text x="214.7" y="143.5" transform="rotate(-90 214.7 143.5)">gruen</text>
<text x="228.5" y="140.6">+5V</text>
<text x="244.3" y="141.3">UN</text>
<text x="244.3" y="138.5">LMM</text>
<text x="44.2" y="144.7">GND</text>
<text x="84.7" y="149.5">SCL_BL</text>
<text x="84.7" y="146.8">SDA_BL</text>
<text x="124.9" y="146.4">1u</text>
<text x="192" y="149.5">MOSI_BL</text>
<text x="192" y="146.8">SS_BL</text>
<text x="212.1" y="148.3" transform="rotate(-90 212.1 148.3)">1k</text>
<text x="220.4" y="148.3" transform="rotate(-90 220.4 148.3)">1k</text>
<text x="244.3" y="144">INJB_OUT</text>
<text x="244.3" y="149.5">D+</text>
<text x="244.3" y="146.8">IGNA_OUT</text>
<text x="46.2" y="152.3">HEAT-</text>
<text x="55.9" y="150.6">6k8</text>
<text x="55.9" y="155.8">R79</text>
<text x="65.3" y="152.3">DIAHD</text>
<text x="124.9" y="151.9">C37</text>
<text x="192" y="152.3">MISO_BL</text>
<text x="192" y="155">SCK_BL</text>
<text x="206.9" y="150.4" transform="rotate(-90 206.9 150.4)">R54</text>
<text x="215.2" y="150.4" transform="rotate(-90 215.2 150.4)">R53</text>
<text x="228.9" y="152.5" transform="rotate(-90 228.9 152.5)">39k</text>
<text x="234.1" y="153.1" transform="rotate(-90 234.1 153.1)">R73</text>
<text x="244.3" y="155">VR-</text>
<text x="244.3" y="152.3">D-</text>
<text x="18.7" y="160.5">DIAHG</text>
<text x="31.6" y="158.9">R78</text>
<text x="46.2" y="160.5">AO3400A</text>
<text x="46.2" y="157.8">Q3</text>
<text x="98.5" y="157.8">IC5</text>
<text x="110.8" y="161.6">1k</text>
<text x="118.4" y="161.2">GND</text>
<text x="142.5" y="160.5">IC14</text>
<text x="204.6" y="161.2">GND</text>
<text x="219.5" y="157.8">AD5V</text>
<text x="224.1" y="161.2">D1</text>
<text x="244.3" y="160.5">BP_OUT</text>
<text x="244.3" y="157.8">IDV_OUT</text>
<text x="32.2" y="164.1">4k7</text>
<text x="87.5" y="163.3">AD_LMB</text>
<text x="108.7" y="166.8">R42</text>
<text x="204.6" y="164.3">LM4041C12IDBZR</text>
<text x="244.3" y="163.3">TACH_OUT</text>
<text x="244.3" y="166">INJD_OUT</text>
<text x="36.4" y="170.2" transform="rotate(-90 36.4 170.2)">R80</text>
<text x="41.5" y="170.2" transform="rotate(-90 41.5 170.2)">100k</text>
<text x="76.5" y="168.8">USB+</text>
<text x="102.9" y="168.4">1u</text>
<text x="102.9" y="173.9">C10</text>
<text x="131.3" y="171.5">IC13</text>
<text x="139.7" y="168.1">+5V</text>
<text x="228.5" y="172.2">GND</text>
<text x="244.3" y="168.8">INJC_OUT</text>
<text x="34" y="177.7">GND</text>
<text x="50.3" y="174.8">61000418321</text>
<text x="63.5" y="178.1">K3</text>
<text x="76.5" y="179.8">D+</text>
<text x="76.5" y="174.3">D-</text>
<text x="143.4" y="179.4">1n</text>
<text x="154.8" y="175.4">1k</text>
<text x="160.7" y="179.4">220n</text>
<text x="161.8" y="177">AD_BARO</text>
<text x="99.2" y="180.5">GND</text>
<text x="114.7" y="185.3">MPXH6400AC6T1</text>
<text x="142.9" y="184.9">C1</text>
<text x="152.7" y="180.6">R27</text>
<text x="160.7" y="184.9">C5</text>
<text x="71.7" y="191.5">GND</text>
<text x="138.6" y="191.5">GND</text>
</g>
<g font-size="2.3" fill="#808080">
<text x="237.1" y="22.6">1</text>
<text x="244.7" y="22.6">3</text>
<text x="119.4" y="28.1">7</text>
<text x="125.8" y="29.3">REGIN</text>
<text x="146.3" y="29.3">RST</text>
<text x="156.1" y="28.1">9</text>
<text x="199.2" y="28.1">1</text>
<text x="205.6" y="29.3">ENA</text>
<text x="212.2" y="29.3">ENB</text>
<text x="222.1" y="28.1">8</text>
<text x="241.2" y="27.4" transform="rotate(-90 241.2 27.4)">2</text>
<text x="36.9" y="30.9">1</text>
<text x="36.9" y="33.6">3</text>
<text x="46" y="30.9">2</text>
<text x="46" y="33.6">4</text>
<text x="119.4" y="30.9">8</text>
<text x="125.8" y="32.1">VBUS</text>
<text x="139.7" y="34.8">SUSPEND</text>
<text x="156.1" y="33.6">12</text>
<text x="199.2" y="30.9">2</text>
<text x="199.2" y="33.6">3</text>
<text x="205.6" y="32.1">INA OUTA</text>
<text x="205.6" y="34.8">GND VCC</text>
<text x="222.1" y="33.6">6</text>
<text x="222.1" y="30.9">7</text>
<text x="36.9" y="36.4">5</text>
<text x="36.9" y="39.1">7</text>
<text x="36.9" y="41.9">9</text>
<text x="46" y="36.4">6</text>
<text x="46" y="39.1">8</text>
<text x="46" y="41.9">10</text>
<text x="119.4" y="36.4">6</text>
<text x="119.4" y="41.9">4</text>
<text x="125.8" y="37.6">VDD</text>
<text x="139.7" y="37.6">SUSPEND</text>
<text x="156.1" y="36.4">11</text>
<text x="156.1" y="41.9">2</text>
<text x="199.2" y="36.4">4</text>
<text x="205.6" y="37.6">INB OUTB</text>
<text x="222.1" y="36.4">5</text>
<text x="35.8" y="44.6">11</text>
<text x="46" y="44.6">12</text>
<text x="119.4" y="47.4">5</text>
<text x="125.8" y="43.1">D+</text>
<text x="146" y="45.8">DCD</text>
<text x="148.7" y="43.1">RI</text>
<text x="156.1" y="44.6">1</text>
<text x="156.1" y="47.4">28</text>
<text x="199.2" y="47.4">1</text>
<text x="222.1" y="47.4">8</text>
<text x="125.8" y="48.6">D-</text>
<text x="146.1" y="51.3">DSR</text>
<text x="146.2" y="48.6">DTR</text>
<text x="156.1" y="50.1">27</text>
<text x="156.1" y="52.9">26</text>
<text x="199.2" y="50.1">2</text>
<text x="199.2" y="52.9">3</text>
<text x="205.6" y="48.6">ENA</text>
<text x="205.6" y="51.3">INA OUTA</text>
<text x="212.2" y="48.6">ENB</text>
<text x="222.1" y="52.9">6</text>
<text x="222.1" y="50.1">7</text>
<text x="265.9" y="52.9" transform="rotate(-90 265.9 52.9)">2</text>
<text x="75.4" y="55.6">6</text>
<text x="75.4" y="58.4">5</text>
<text x="81.8" y="56.8">D1IN</text>
<text x="81.8" y="59.6">VBUS</text>
<text x="90.8" y="56.8">D1OUT</text>
<text x="93.6" y="59.6">GND</text>
<text x="103.8" y="58.4">2</text>
<text x="103.8" y="55.6">1</text>
<text x="116.1" y="58.4">EXP</text>
<text x="125.8" y="59.6">GND</text>
<text x="146.1" y="56.8">RXD</text>
<text x="146.3" y="54.1">TXD</text>
<text x="146.4" y="59.6">RTS</text>
<text x="156.1" y="55.6">25</text>
<text x="156.1" y="58.4">24</text>
<text x="199.2" y="55.6">4</text>
<text x="205.6" y="54.1">GND VCC</text>
<text x="205.6" y="56.8">INB OUTB</text>
<text x="222.1" y="55.6">5</text>
<text x="261.9" y="55.6">3</text>
<text x="269.5" y="55.6">1</text>
<text x="36.9" y="61.1">1</text>
<text x="36.9" y="63.9">3</text>
<text x="46" y="61.1">2</text>
<text x="46" y="63.9">4</text>
<text x="75.4" y="61.1">4</text>
<text x="81.8" y="62.3">D2IN</text>
<text x="90.8" y="62.3">D2OUT</text>
<text x="103.8" y="61.1">3</text>
<text x="119.4" y="61.1">3</text>
<text x="125.8" y="62.3">GND</text>
<text x="146.3" y="62.3">CTS</text>
<text x="156.1" y="61.1">23</text>
<text x="36.9" y="66.6">5</text>
<text x="46" y="66.6">6</text>
<text x="267.4" y="77.6">1</text>
<text x="267.4" y="80.4">2</text>
<text x="267.4" y="83.1">3</text>
<text x="271.6" y="78.8">1</text>
<text x="271.6" y="81.6">2</text>
<text x="267.4" y="85.9">4</text>
<text x="267.4" y="88.6">5</text>
<text x="271.6" y="84.3">3</text>
<text x="271.6" y="87.1">4</text>
<text x="271.6" y="89.9">5</text>
<text x="46.6" y="91.4">31</text>
<text x="46.6" y="94.1">32</text>
<text x="54.3" y="92.6">UN</text>
<text x="54.3" y="95.4">IP</text>
<text x="68.1" y="95.4">CF</text>
<text x="68.1" y="92.6">RF</text>
<text x="76.3" y="94.1">26</text>
<text x="76.3" y="91.4">27</text>
<text x="137.4" y="91.4">29</text>
<text x="145" y="92.6">PC6(/RESET)</text>
<text x="169" y="95.4">PC1(ADC1)</text>
<text x="169" y="92.6">PC0(ADC0)</text>
<text x="186.3" y="94.1">24</text>
<text x="186.3" y="91.4">23</text>
<text x="267.4" y="91.4">6</text>
<text x="267.4" y="94.1">7</text>
<text x="271.6" y="92.6">6</text>
<text x="271.6" y="95.4">7</text>
<text x="47.9" y="96.9">2</text>
<text x="47.9" y="99.6">3</text>
<text x="54.3" y="98.1">IA</text>
<text x="54.3" y="100.9">OSZ</text>
<text x="68" y="100.9">UP</text>
<text x="68" y="98.1">UA</text>
<text x="76.3" y="99.6">22</text>
<text x="76.3" y="96.9">23</text>
<text x="137.4" y="96.9">21</text>
<text x="137.4" y="99.6">20</text>
<text x="145" y="98.1">GND</text>
<text x="145" y="100.9">AREF</text>
<text x="169" y="100.9">PC3(ADC3)</text>
<text x="169" y="98.1">PC2(ADC2)</text>
<text x="186.3" y="99.6">26</text>
<text x="186.3" y="96.9">25</text>
<text x="267.4" y="96.9">8</text>
<text x="267.4" y="99.6">9</text>
<text x="271.6" y="98.1">8</text>
<text x="271.6" y="100.9">9</text>
<text x="47.9" y="102.4">4</text>
<text x="47.9" y="105.1">6</text>
<text x="47.9" y="107.9">7</text>
<text x="54.3" y="103.6">DIAHG</text>
<text x="54.3" y="106.4">DIAHD</text>
<text x="67.7" y="106.4">VM</text>
<text x="68" y="103.6">US</text>
<text x="76.3" y="107.9">19</text>
<text x="76.3" y="105.1">20</text>
<text x="76.3" y="102.4">21</text>
<text x="137.4" y="102.4">18</text>
<text x="145" y="103.6">AVCC</text>
<text x="163.5" y="103.6">PC4(ADC4/SDA)</text>
<text x="163.8" y="106.4">PC5(ADC5/SCL)</text>
<text x="186.3" y="107.9">19</text>
<text x="186.3" y="105.1">28</text>
<text x="186.3" y="102.4">27</text>
<text x="266.1" y="102.4">10</text>
<text x="266.1" y="107.9">12</text>
<text x="266.3" y="105.1">11</text>
<text x="271.6" y="103.6">10</text>
<text x="271.6" y="106.4">11</text>
<text x="46.6" y="113.4">10</text>
<text x="47.9" y="110.6">8</text>
<text x="54.3" y="109.1">RST</text>
<text x="54.3" y="111.9">RS</text>
<text x="66.3" y="109.1">VCC</text>
<text x="68.1" y="111.9">SS</text>
<text x="76.3" y="113.4">15</text>
<text x="76.3" y="110.6">17</text>
<text x="138.7" y="110.6">7</text>
<text x="145" y="111.9">PB6(XTAL1/TOSC1)</text>
<text x="175.1" y="111.9">ADC7</text>
<text x="175.1" y="109.1">ADC6</text>
<text x="186.3" y="110.6">22</text>
<text x="266.1" y="110.6">13</text>
<text x="266.1" y="113.4">14</text>
<text x="271.6" y="109.1">12</text>
<text x="271.6" y="111.9">13</text>
<text x="46.6" y="118.9">12</text>
<text x="46.8" y="116.1">11</text>
<text x="54.3" y="114.6">RM</text>
<text x="54.3" y="117.4">CM</text>
<text x="65.3" y="117.4">MISO</text>
<text x="65.3" y="114.6">MOSI</text>
<text x="76.3" y="118.9">13</text>
<text x="76.3" y="116.1">14</text>
<text x="138.7" y="116.1">8</text>
<text x="145" y="117.4">PB7(XTAL2/TOSC2)</text>
<text x="170.3" y="117.4">PD0(RXD)</text>
<text x="186.3" y="118.9">31</text>
<text x="186.3" y="116.1">30</text>
<text x="266.1" y="116.1">15</text>
<text x="266.1" y="118.9">16</text>
<text x="271.6" y="114.6">14</text>
<text x="271.6" y="117.4">15</text>
<text x="47.9" y="124.4">5</text>
<text x="54.3" y="120.1">UR</text>
<text x="54.3" y="125.6">VCCS</text>
<text x="66.4" y="120.1">SCK</text>
<text x="68" y="125.6">UB</text>
<text x="76.3" y="124.4">30</text>
<text x="138.7" y="124.4">3</text>
<text x="145" y="125.6">GND</text>
<text x="170.1" y="125.6">PD3(INT1)</text>
<text x="170.1" y="122.9">PD2(INT0)</text>
<text x="170.5" y="120.1">PD1(TXD)</text>
<text x="186.3" y="124.4">1</text>
<text x="186.3" y="121.6">32</text>
<text x="266.1" y="121.6">17</text>
<text x="266.1" y="124.4">18</text>
<text x="271.6" y="120.1">16</text>
<text x="271.6" y="122.9">17</text>
<text x="271.6" y="125.6">18</text>
<text x="46.6" y="129.9">29</text>
<text x="46.6" y="127.1">18</text>
<text x="54.3" y="131.1">GND</text>
<text x="54.3" y="128.4">VCCSS</text>
<text x="138.7" y="127.1">5</text>
<text x="138.7" y="129.9">4</text>
<text x="145" y="128.4">GND</text>
<text x="145" y="131.1">VCC</text>
<text x="167" y="128.4">PD4(XCK/T0)</text>
<text x="172.4" y="131.1">PD5(T1)</text>
<text x="186.3" y="129.9">9</text>
<text x="186.3" y="127.1">2</text>
<text x="266.1" y="127.1">19</text>
<text x="266.1" y="129.9">20</text>
<text x="271.6" y="128.4">19</text>
<text x="271.6" y="131.1">20</text>
<text x="46.6" y="132.7">28</text>
<text x="54.3" y="133.9">GNDS</text>
<text x="138.7" y="132.7">6</text>
<text x="145" y="133.9">VCC</text>
<text x="170" y="136.6">PD7(AIN1)</text>
<text x="170" y="133.9">PD6(AIN0)</text>
<text x="186.3" y="135.4">11</text>
<text x="186.3" y="132.7">10</text>
<text x="266.1" y="132.7">21</text>
<text x="266.1" y="135.4">22</text>
<text x="271.6" y="133.9">21</text>
<text x="271.6" y="136.6">22</text>
<text x="171.4" y="142.1">PB0(ICP)</text>
<text x="186.3" y="143.7">13</text>
<text x="186.3" y="140.9">12</text>
<text x="266.1" y="138.2">23</text>
<text x="266.1" y="140.9">24</text>
<text x="266.1" y="143.7">25</text>
<text x="271.6" y="139.4">23</text>
<text x="271.6" y="142.1">24</text>
<text x="96.8" y="146.4">4</text>
<text x="96.8" y="149.2">5</text>
<text x="101" y="147.6">SDA</text>
<text x="107.6" y="147.6">VCC</text>
<text x="115.4" y="149.2">2</text>
<text x="115.4" y="146.4">3</text>
<text x="165.2" y="147.6">PB2(SS/OC1B)</text>
<text x="169" y="144.9">PB1(OC1A)</text>
<text x="186.3" y="149.2">15</text>
<text x="186.3" y="146.4">14</text>
<text x="266.1" y="146.4">26</text>
<text x="266.1" y="149.2">27</text>
<text x="271.6" y="144.9">25</text>
<text x="271.6" y="147.6">26</text>
<text x="96.8" y="151.9">6</text>
<text x="101" y="150.4">SCL</text>
<text x="101" y="153.1">A0</text>
<text x="106" y="153.1">VOUT</text>
<text x="107.3" y="150.4">GND</text>
<text x="115.4" y="151.9">1</text>
<text x="163.9" y="150.4">PB3(MOSI/OC2)</text>
<text x="169.4" y="153.1">PB4(MISO)</text>
<text x="170.5" y="155.9">PB5(SCK)</text>
<text x="186.3" y="154.7">17</text>
<text x="186.3" y="151.9">16</text>
<text x="266.1" y="151.9">28</text>
<text x="266.1" y="154.7">29</text>
<text x="271.6" y="150.4">27</text>
<text x="271.6" y="153.1">28</text>
<text x="271.6" y="155.9">29</text>
<text x="266.1" y="157.4">30</text>
<text x="266.1" y="160.2">31</text>
<text x="271.6" y="158.6">30</text>
<text x="271.6" y="161.4">31</text>
<text x="266.1" y="162.9">32</text>
<text x="266.1" y="165.7">33</text>
<text x="271.6" y="164.1">32</text>
<text x="271.6" y="166.9">33</text>
<text x="71.4" y="173.9">3</text>
<text x="71.4" y="168.4">4</text>
<text x="139.5" y="173.9">2</text>
<text x="266.1" y="168.4">34</text>
<text x="271.6" y="169.6">34</text>
<text x="71.4" y="179.4">2</text>
<text x="128" y="177.9">VOUT</text>
<text x="129.6" y="175.1">VCC</text>
<text x="139.5" y="179.4">3</text>
<text x="139.5" y="176.7">4</text>
<text x="71.4" y="184.9">1</text>
<text x="129.3" y="180.6">GND</text>
</g>
</svg>
